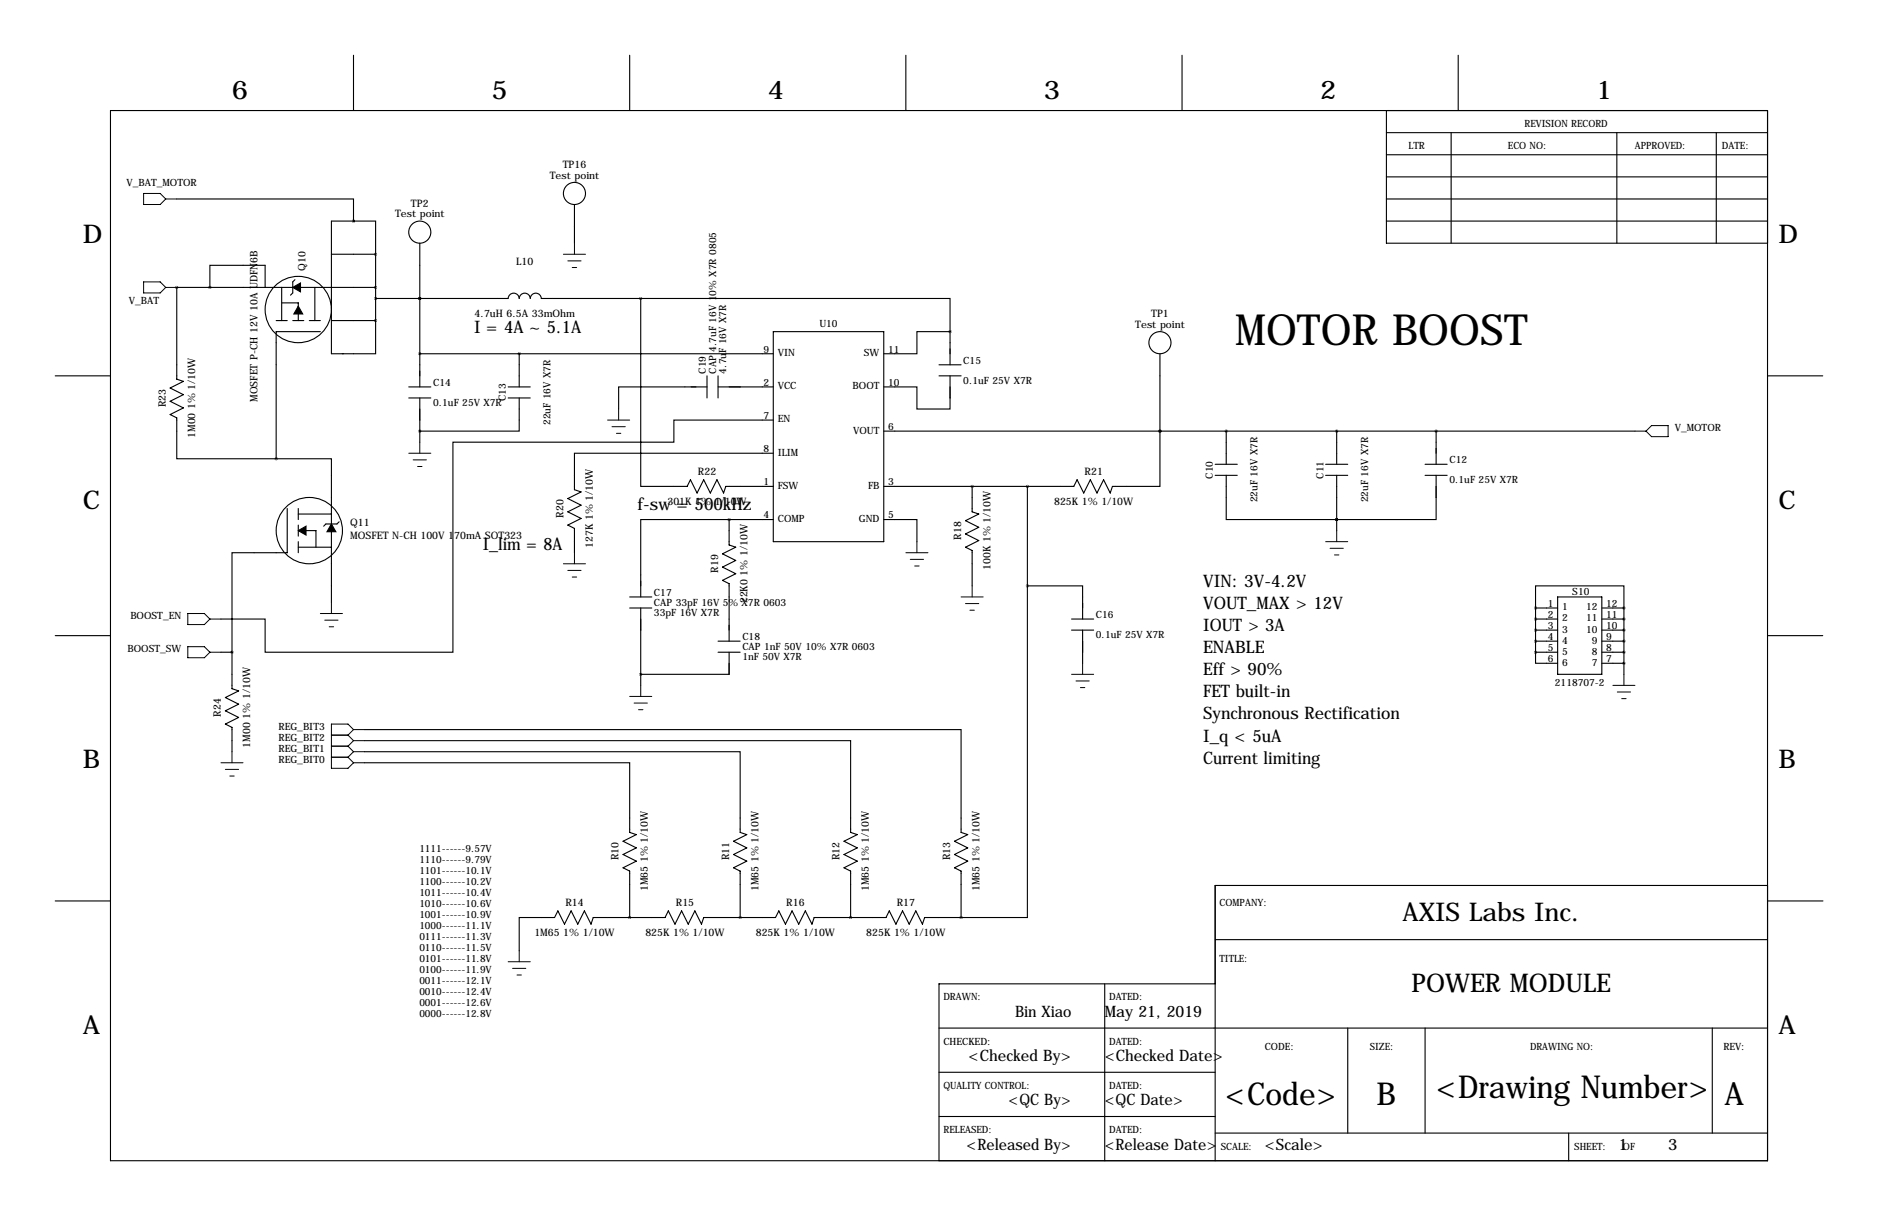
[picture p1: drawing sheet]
<svg xmlns="http://www.w3.org/2000/svg" width="432mm" height="279mm" viewBox="0 0 432 279" stroke-linecap="round" stroke-linejoin="round" font-family="sans-serif">
<g fill="none" stroke="#000" stroke-width=".25">
<path d="M81.3 12.7v12.7M144.8 12.7v12.7M208.3 12.7v12.7M271.8 12.7v12.7M335.3 12.7v12.7M25.4 25.4h381v241.3h-381zM318.8 30.5h87.6M318.8 35.6h87.6M318.8 25.4v30.5h87.6M333.7 30.5v25.4M371.8 30.5v25.4M394.6 30.5v25.4"/>
<path d="M40.6 45.7h40.7v5.1M76.2 58.4h10.2M81.3 50.8h.1M81.3 50.8h-5.1v30.5h10.2v-7.6M81.3 50.8h5.1v7.6M86.4 58.4v15.3M96.5 55.9v33M132.1 47v8.9M318.8 45.7h87.6M318.8 50.8h87.6M318.8 40.6h87.6M40.6 66h.1"/>
<path d="M40.6 66v21.1l1.6 .5-3.1 1.6 3.1 1.5-3.1 1.5 3.1 1.5-3.1 1.5 1.5 .8v9.4h22.9M40.6 66h45.8M48.3 66v-5h12.7v5M63.5 73.7h2.5M64.8 69.6h3.8v4.1M64.8 66v7.7M67.3 73.7h2.5M67.8 64.3l-.5 .5v2.5l-.5 .5M71.1 73.7h2.6M72.4 66v7.7M73.7 76.2h-10.2v29.2M76.2 73.7h10.2"/>
<path d="M86.4 68.6h30.4a1.27 1.27 0 0 1 1.3-1.2 1.27 1.27 0 0 1 1.3 1.2 1.27 1.27 0 0 1 1.2-1.2 1.27 1.27 0 0 1 1.3 1.2 1.27 1.27 0 0 1 1.3-1.2 1.27 1.27 0 0 1 1.3 1.2h22.8M96.5 68.6h.1M147.3 68.6h71.1v7.6M147.3 68.6v43.2h10.7l.7-1.6 1.6 3.1 1.5-3.1 1.5 3.1 1.5-3.1 1.6 3.1 .5-1.5h10.9M177.8 76.2h25.4v48.3h-25.4zM218.4 76.2h-7.6v5.1h-7.6M218.4 76.2v7.6M12.7 86.4h12.7M78.7 81.3h.1M94 88.9h5.1M94 91.4h5.1M96.5 81.3h81.3"/>
<path d="M96.5 91.4v10.2M116.8 88.9h5.1M116.8 91.4h5.1M119.4 91.4v7.7h-22.9M119.4 81.3v7.6M162.6 88.9h-20.4v5.1M162.6 86.4v5M165.1 88.9h12.7M165.1 86.4v5M177.8 96.5h-22.9v5.1h-50.8v48.3h-43.1v-7.7h-10.2M203.2 99.1h172.7M215.9 86.4h5.1"/>
<path d="M215.9 83.8h5.1M218.4 86.4v7.6h-7.6v-5.1h-7.6M266.7 99.1v12.7h-10.9l-.5 1.5-1.6-3.1-1.5 3.1-1.5-3.1-1.5 3.1-1.6-3.1-.7 1.6h-43.7M266.7 99.1h.1M266.7 81.3v17.8M281.9 99.1v7.6M307.3 99.1v7.6M330.2 99.1v7.6M406.4 86.4h12.7M63.5 105.4h12.7v33M66 116.8v10.2h-12.7v22.9M68.6 116.8v2.6"/>
<path d="M68.6 118.1h7.6M78 119.9l-.5 .5h-2.6l-.5 .5M167.6 119.4h-20.3v17.8M167.6 119.4h10.2M167.6 119.4v5.8l1.6 .5-3.1 1.6 3.1 1.5-3.1 1.5 3.1 1.5-3.1 1.5 1.5 .8v13.2M177.8 104.1h-45.7v8.4l1.5 .5-3 1.6 3 1.5-3 1.5 3 1.5-3 1.6 1.5 .7v5.6M203.2 119.4h7.6v5.1M223.5 111.8v5.8l1.5 .5-3 1.5 3 1.6-3 1.5 3 1.5-3 1.5 1.5 .8v8.1M236.2 111.8v22.8M279.4 106.7h5.1M279.4 109.2h5.1M281.9 109.2v10.2h25.4"/>
<path d="M304.8 106.7h5.1M304.8 109.2h5.1M307.3 119.4h.1M307.3 109.2v12.7M327.7 106.7h5M327.7 109.2h5M330.2 109.2v10.2h-22.9M68.6 120.7v2.5M68.6 124.5v2.5M68.6 125.7h7.6M70.4 121.9h2.2v3.8M144.8 137.2h5.1"/>
<path d="M144.8 139.7h5.1M147.3 139.7v17.8M236.2 134.6v76.2h-15.2M236.2 134.6h12.7v7.6M353.1 139.7v-5.1h20.3v5.1M353.1 139.7h5M353.1 139.7v10.2M358.1 137.2h10.2v17.7h-10.2zM368.3 139.7h5.1M373.4 139.7v15.2M12.7 146h12.7M50.8 149.9h2.5"/>
<path d="M53.3 149.9v8.3l1.6 .6-3.1 1.5 3.1 1.5-3.1 1.5 3.1 1.5-3.1 1.6 1.5 .7v5.6M165.1 147.3h5.1M165.1 149.9h5.1M167.6 149.9v5h-20.3M246.4 142.2h5.1M246.4 144.8h5.1M248.9 144.8v7.6M353.1 149.9v2.5h5M353.1 142.2h5M353.1 144.8h5M353.1 147.3h5M353.1 149.9h5"/>
<path d="M368.3 142.2h5.1M368.3 144.8h5.1M368.3 147.3h5.1M368.3 149.9h5.1M368.3 152.4h5.1M406.4 146h12.7M83.8 175.3h61v16l1.5 .5-3 1.5 3 1.5-3 1.5 3 1.6-3 1.5 1.5 .8v10.6M83.8 172.7h86.4v18.6l1.5 .5-3 1.5 3 1.5-3 1.5 3 1.6-3 1.5 1.5 .8v10.6M83.8 170.2h111.8v21.1l1.5 .5-3 1.5 3 1.5-3 1.5 3 1.6-3 1.5 1.5 .8v10.6M83.8 167.6h137.2v23.7l1.5 .5-3 1.5 3 1.5-3 1.5 3 1.6-3 1.5 1.5 .8v10.6M12.7 207h12.7M221 210.8h-8.4l-.5 1.5-1.5-3-1.6 3-1.5-3-1.5 3-1.5-3-.8 1.5h-16.5l-.5 1.5-1.5-3-1.6 3-1.5-3-1.5 3-1.5-3-.8 1.5h-16.5l-.5 1.5-1.5-3-1.6 3-1.5-3-1.5 3-1.5-3-.8 1.5h-16.5l-.5 1.5-1.5-3-1.6 3-1.5-3-1.5 3-1.5-3-.8 1.5h-8.1v7.6"/>
<path d="M279.4 215.9h127M406.4 203.5h-127v63.2M406.5 207h12.7M215.9 236.2h190.5M254 226.1v40.6M279.4 226.1h-63.5v40.6M309.9 236.2v24.1M327.7 236.2v24.1M393.7 236.2v24.1M215.9 246.4h63.5M215.9 256.5h63.5M279.4 260.3h127"/>
<path d="M360.7 260.3v6.4"/>
<circle cx="96.5" cy="53.3" r="2.54"/>
<circle cx="132.1" cy="44.4" r="2.54"/>
<circle cx="68.6" cy="71.1" r="7.6"/>
<circle cx="266.7" cy="78.7" r="2.54"/>
<circle cx="71.1" cy="121.9" r="7.6"/>
</g>
<path d="M67.3 66l1.8-1v2.1zM68.6 70.4l1 1.7h-2zM68.6 121.9l1.8-1v2zM76.2 120.4l1 1.8h-2z" fill="#000" stroke="#000" stroke-width=".25"/>
<g fill="none" stroke="#000" stroke-width=".23">
<path d="M33 44.4h3.8l1.3 1.3-1.3 1.3h-3.8zM38.1 45.7h2.5M129.5 58.4h5.1M130.6 59.9h3M132.1 55.9v2.5M33 64.8h3.8l1.3 1.2-1.3 1.3h-3.8zM38.1 66h2.5M131.6 61.5h1M139.7 96.5h5.1M140.7 98h3.1M141.7 99.6h1M142.2 94v2.5"/>
<path d="M375.9 99.1h2.6M379.7 97.8h3.8v2.5h-3.8l-1.2-1.2zM94 104.1h5.1M95 105.7h3M96 107.2h1M96.5 101.6v2.5M76.2 138.4v2.6M129.5 129.5h5.1M130.6 131.1h3M131.6 132.6h1M132.1 127v2.5M208.3 127h5.1"/>
<path d="M209.3 128.5h3M210.3 130h1M210.8 124.5v2.5M221 137.2h5.1M222 138.7h3M223.5 134.6v2.6M304.8 124.5h5.1M305.8 126h3.1M306.8 127.5h1M307.3 121.9v2.6M43.2 148.6h3.8l1.3 1.3-1.3 1.2h-3.8zM43.2 141h3.8l1.3 1.2-1.3 1.3h-3.8z"/>
<path d="M48.3 149.9h2.5M48.3 142.2h2.5M73.7 141h5M74.7 142.5h3M75.7 144h1M147.3 157.5v2.5M223 140.2h1M246.4 154.9h5.1M247.4 156.5h3M248.4 158h1M248.9 152.4v2.5M370.8 157.5h5.1"/>
<path d="M371.9 159h3M373.4 154.9v2.6M50.8 175.3h5.1M51.8 176.8h3.1M52.8 178.3h1M53.3 172.7v2.6M76.2 174h3.8M76.2 171.4h3.8M76.2 168.9h3.8M80 174l1.3 1.3M80 171.4l1.3 1.3M80 168.9l1.3 1.3"/>
<path d="M81.3 175.3h2.5M81.3 167.6l-1.3-1.2h-3.8v10.1h3.8l1.3-1.2M81.3 172.7h2.5M81.3 172.7l-1.3 1.3M81.3 170.2h2.5M81.3 170.2l-1.3 1.2M81.3 167.6h2.5M81.3 167.6l-1.3 1.3M144.8 160h5.1M145.8 161.5h3M146.8 163.1h1M372.9 160.5h1"/>
<path d="M119.4 218.4v2.6M116.8 221h5.1M117.9 222.5h3M118.9 224h1"/>
</g>
<path d="M281.9 99.1a.05 .05 0 0 0 .1 0 .05 .05 0 0 0-.1 0zM307.3 99.1a.05 .05 0 0 0 .1 0 .05 .05 0 0 0-.1 0zM307.3 119.4a.05 .05 0 0 0 .1 0 .05 .05 0 0 0-.1 0zM307.3 119.4a.05 .05 0 0 0 .1 0 .05 .05 0 0 0-.1 0zM218.4 76.2a.05 .05 0 0 0 .1 0 .05 .05 0 0 0-.1 0zM167.6 119.4a.05 .05 0 0 0 .1 0 .05 .05 0 0 0-.1 0zM353 142.2a.05 .05 0 0 0 .1 0 .05 .05 0 0 0-.1 0zM353 144.8a.05 .05 0 0 0 .1 0 .05 .05 0 0 0-.1 0zM353 147.3a.05 .05 0 0 0 .1 0 .05 .05 0 0 0-.1 0zM353 149.9a.05 .05 0 0 0 .1 0 .05 .05 0 0 0-.1 0zM353 139.7a.05 .05 0 0 0 .1 0 .05 .05 0 0 0-.1 0zM53.3 149.9a.05 .05 0 0 0 .1 0 .05 .05 0 0 0-.1 0zM40.6 66a.05 .05 0 0 0 .1 0 .05 .05 0 0 0-.1 0zM48.2 66a.05 .05 0 0 0 .1 0 .05 .05 0 0 0-.1 0zM86.3 58.4a.05 .05 0 0 0 .1 0 .05 .05 0 0 0-.1 0zM86.3 66a.05 .05 0 0 0 .1 0 .05 .05 0 0 0-.1 0zM86.3 73.7a.05 .05 0 0 0 .1 0 .05 .05 0 0 0-.1 0zM86.3 68.6a.05 .05 0 0 0 .1 0 .05 .05 0 0 0-.1 0z" fill="#000" stroke="#000" stroke-width=".63"/>
<text font-size="9.9" x="284" y="79.2">MOTOR BOOST</text>
<g font-size="7.3">
<text x="281.7" y="254">&lt;Code&gt;</text>
<text x="316.5" y="254">B</text>
<text x="330.2" y="252.2">&lt;Drawing Number&gt;</text>
<text x="396.5" y="254">A</text>
</g>
<g font-size="5.9">
<text x="53.3" y="22.9">6</text>
<text x="113" y="22.9">5</text>
<text x="176.5" y="22.9">4</text>
<text x="240" y="22.9">3</text>
<text x="303.5" y="22.9">2</text>
<text x="367" y="22.9">1</text>
<text x="19" y="55.9">D</text>
<text x="408.9" y="55.9">D</text>
<text x="19" y="116.8">C</text>
<text x="408.9" y="116.8">C</text>
<text x="19" y="176.5">B</text>
<text x="408.9" y="176.5">B</text>
<text x="322.5" y="211.6">AXIS Labs Inc.</text>
<text x="324.6" y="227.9">POWER MODULE</text>
<text x="19" y="237.5">A</text>
<text x="408.9" y="237.5">A</text>
</g>
<g font-size="4">
<text x="109" y="76.4">I = 4A ~ 5.1A</text>
<text x="146.6" y="117.3">f-sw = 500kHz</text>
<text x="111" y="126.4">I_lim = 8A</text>
<text x="276.7" y="134.8">VIN: 3V-4.2V</text>
<text x="276.7" y="139.9">VOUT_MAX &gt; 12V</text>
<text x="276.7" y="145">IOUT &gt; 3A</text>
<text x="276.7" y="150.1">ENABLE</text>
<text x="276.7" y="155.1">Eff &gt; 90%</text>
<text x="276.7" y="160.2">FET built-in</text>
<text x="276.7" y="165.3">Synchronous Rectification</text>
<text x="276.7" y="170.4">I_q &lt; 5uA</text>
<text x="276.7" y="175.5">Current limiting</text>
</g>
<g font-size="3.6">
<text x="233.4" y="233.7">Bin Xiao</text>
<text x="254" y="233.7">May 21, 2019</text>
<text x="222.7" y="243.8">&lt;Checked By&gt;</text>
<text x="254" y="243.8">&lt;Checked Date&gt;</text>
<text x="231.9" y="254">&lt;QC By&gt;</text>
<text x="254" y="254">&lt;QC Date&gt;</text>
<text x="222.2" y="264.2">&lt;Released By&gt;</text>
<text x="254" y="264.2">&lt;Release Date&gt;</text>
<text x="290.8" y="264.2">&lt;Scale&gt;</text>
<text x="372.1" y="264.2">1</text>
<text x="383.5" y="264.2">3</text>
</g>
<g font-size="2.4">
<text x="126.4" y="41">Test point</text>
<text x="129.4" y="38.6">TP16</text>
<text x="94.5" y="47.5">TP2</text>
<text x="90.8" y="49.9">Test point</text>
<text x="70.2" y="62.2" transform="rotate(-90 70.2 62.2)">Q10</text>
<text x="118.7" y="61">L10</text>
<text x="109.1" y="72.8">4.7uH 6.5A 33mOhm</text>
<text x="261" y="75.3">Test point</text>
<text x="264.7" y="72.9">TP1</text>
<text x="38.1" y="93.5" transform="rotate(-90 38.1 93.5)">R23</text>
<text x="59.2" y="92.4" transform="rotate(-90 59.2 92.4)">MOSFET P-CH 12V 10A UDFN6B</text>
<text x="44.8" y="100.7" transform="rotate(-90 44.8 100.7)">1M00 1% 1/10W</text>
<text x="160.5" y="109.2">R22</text>
<text x="249.4" y="109.2">R21</text>
<text x="129.5" y="118.9" transform="rotate(-90 129.5 118.9)">R20</text>
<text x="153.5" y="116">301K 1% 1/10W</text>
<text x="242.4" y="116">825K 1% 1/10W</text>
<text x="80.5" y="120.9">Q11</text>
<text x="80.5" y="123.8">MOSFET N-CH 100V 170mA SOT323</text>
<text x="136.3" y="125.9" transform="rotate(-90 136.3 125.9)">127K 1% 1/10W</text>
<text x="221" y="124" transform="rotate(-90 221 124)">R18</text>
<text x="165.1" y="131.6" transform="rotate(-90 165.1 131.6)">R19</text>
<text x="227.7" y="131" transform="rotate(-90 227.7 131)">100K 1% 1/10W</text>
<text x="171.8" y="138.6" transform="rotate(-90 171.8 138.6)">22K0 1% 1/10W</text>
<text x="50.8" y="164.6" transform="rotate(-90 50.8 164.6)">R24</text>
<text x="57.5" y="171.8" transform="rotate(-90 57.5 171.8)">1M00 1% 1/10W</text>
<text x="142.2" y="197.7" transform="rotate(-90 142.2 197.7)">R10</text>
<text x="167.6" y="197.7" transform="rotate(-90 167.6 197.7)">R11</text>
<text x="193" y="197.7" transform="rotate(-90 193 197.7)">R12</text>
<text x="218.4" y="197.7" transform="rotate(-90 218.4 197.7)">R13</text>
<text x="130" y="208.3">R14</text>
<text x="149" y="204.8" transform="rotate(-90 149 204.8)">1M65 1% 1/10W</text>
<text x="155.4" y="208.3">R15</text>
<text x="174.4" y="204.8" transform="rotate(-90 174.4 204.8)">1M65 1% 1/10W</text>
<text x="180.8" y="208.3">R16</text>
<text x="199.8" y="204.8" transform="rotate(-90 199.8 204.8)">1M65 1% 1/10W</text>
<text x="206.2" y="208.3">R17</text>
<text x="225.2" y="204.8" transform="rotate(-90 225.2 204.8)">1M65 1% 1/10W</text>
<text x="122.9" y="215">1M65 1% 1/10W</text>
<text x="148.4" y="215">825K 1% 1/10W</text>
<text x="173.8" y="215">825K 1% 1/10W</text>
<text x="199.2" y="215">825K 1% 1/10W</text>
</g>
<g font-size="2.3">
<text x="350.5" y="29.2">REVISION RECORD</text>
<text x="323.8" y="34.3">LTR</text>
<text x="346.7" y="34.3">ECO NO:</text>
<text x="375.9" y="34.3">APPROVED:</text>
<text x="395.9" y="34.3">DATE:</text>
<text x="29.1" y="42.7">V_BAT_MOTOR</text>
<text x="29.6" y="69.8">V_BAT</text>
<text x="188.4" y="75.2">U10</text>
<text x="175.5" y="81">9</text>
<text x="178.8" y="81.8">VIN</text>
<text x="198.6" y="81.8">SW</text>
<text x="204.2" y="81">11</text>
<text x="221.5" y="83.6">C15</text>
<text x="99.6" y="88.6">C14</text>
<text x="162.3" y="85.9" transform="rotate(-90 162.3 85.9)">C19</text>
<text x="164.6" y="85.9" transform="rotate(-90 164.6 85.9)">CAP 4.7uF 16V 10% X7R 0805</text>
<text x="167" y="85.9" transform="rotate(-90 167 85.9)">4.7uF 16V X7R</text>
<text x="175.5" y="88.6">2</text>
<text x="178.8" y="89.5">VCC</text>
<text x="196" y="89.5">BOOT</text>
<text x="204.2" y="88.6">10</text>
<text x="221.5" y="88.2">0.1uF 25V X7R</text>
<text x="99.6" y="93.3">0.1uF 25V X7R</text>
<text x="116.3" y="92.2" transform="rotate(-90 116.3 92.2)">C13</text>
<text x="126.6" y="97.7" transform="rotate(-90 126.6 97.7)">22uF 16V X7R</text>
<text x="175.5" y="96.3">7</text>
<text x="178.8" y="97.1">EN</text>
<text x="196.1" y="99.6">VOUT</text>
<text x="204.2" y="98.8">6</text>
<text x="385.1" y="99.1">V_MOTOR</text>
<text x="175.5" y="103.9">8</text>
<text x="178.8" y="104.7">ILIM</text>
<text x="333.2" y="106.4">C12</text>
<text x="175.5" y="111.5">1</text>
<text x="178.8" y="112.3">FSW</text>
<text x="199.6" y="112.3">FB</text>
<text x="204.2" y="111.5">3</text>
<text x="278.9" y="110" transform="rotate(-90 278.9 110)">C10</text>
<text x="304.3" y="110" transform="rotate(-90 304.3 110)">C11</text>
<text x="333.2" y="111.1">0.1uF 25V X7R</text>
<text x="175.5" y="119.1">4</text>
<text x="178.8" y="119.9">COMP</text>
<text x="197.5" y="119.9">GND</text>
<text x="204.2" y="119.1">5</text>
<text x="289.1" y="115.4" transform="rotate(-90 289.1 115.4)">22uF 16V X7R</text>
<text x="314.5" y="115.4" transform="rotate(-90 314.5 115.4)">22uF 16V X7R</text>
<text x="150.4" y="136.9">C17</text>
<text x="361.5" y="136.7">S10</text>
<text x="30" y="142.2">BOOST_EN</text>
<text x="150.4" y="139.2">CAP 33pF 16V 5% X7R 0603</text>
<text x="150.4" y="141.6">33pF 16V X7R</text>
<text x="252" y="142">C16</text>
<text x="355.9" y="139.4">1</text>
<text x="355.9" y="142">2</text>
<text x="359.2" y="140.3">1</text>
<text x="359.2" y="142.8">2</text>
<text x="364.7" y="142.8">11</text>
<text x="364.7" y="140.3">12</text>
<text x="369.3" y="142">11</text>
<text x="369.3" y="139.4">12</text>
<text x="29.3" y="149.9">BOOST_SW</text>
<text x="170.7" y="147.1">C18</text>
<text x="170.7" y="149.4">CAP 1nF 50V 10% X7R 0603</text>
<text x="252" y="146.6">0.1uF 25V X7R</text>
<text x="355.9" y="144.5">3</text>
<text x="355.9" y="147.1">4</text>
<text x="355.9" y="149.6">5</text>
<text x="359.2" y="145.3">3</text>
<text x="359.2" y="147.9">4</text>
<text x="364.7" y="145.3">10</text>
<text x="366" y="147.9">9</text>
<text x="369.3" y="149.6">8</text>
<text x="369.3" y="147.1">9</text>
<text x="369.3" y="144.5">10</text>
<text x="170.7" y="151.7">1nF 50V X7R</text>
<text x="355.9" y="152.1">6</text>
<text x="359.2" y="150.4">5</text>
<text x="359.2" y="153">6</text>
<text x="366" y="153">7</text>
<text x="366" y="150.4">8</text>
<text x="369.3" y="152.1">7</text>
<text x="357.5" y="157.6">2118707-2</text>
<text x="64" y="167.6">REG_BIT3</text>
<text x="64" y="172.7">REG_BIT1</text>
<text x="64" y="170.2">REG_BIT2</text>
<text x="64" y="175.3">REG_BIT0</text>
<text x="96.4" y="195.7">1111------9.57V</text>
<text x="96.4" y="198.2">1110------9.79V</text>
<text x="96.4" y="200.8">1101------10.1V</text>
<text x="96.4" y="203.3">1100------10.2V</text>
<text x="96.4" y="205.8">1011------10.4V</text>
<text x="96.4" y="208.4">1010------10.6V</text>
<text x="280.4" y="208.3">COMPANY:</text>
<text x="96.4" y="210.9">1001------10.9V</text>
<text x="96.4" y="213.5">1000------11.1V</text>
<text x="96.4" y="216">0111------11.3V</text>
<text x="96.4" y="218.5">0110------11.5V</text>
<text x="96.4" y="221.1">0101------11.8V</text>
<text x="280.4" y="221">TITLE:</text>
<text x="96.4" y="223.6">0100------11.9V</text>
<text x="96.4" y="226.2">0011------12.1V</text>
<text x="96.4" y="228.7">0010------12.4V</text>
<text x="96.4" y="231.2">0001------12.6V</text>
<text x="96.4" y="233.8">0000------12.8V</text>
<text x="216.9" y="229.9">DRAWN:</text>
<text x="255" y="229.9">DATED:</text>
<text x="216.9" y="240">CHECKED:</text>
<text x="255" y="240">DATED:</text>
<text x="290.8" y="241.3">CODE:</text>
<text x="315" y="241.3">SIZE:</text>
<text x="351.8" y="241.3">DRAWING NO:</text>
<text x="396.2" y="241.3">REV:</text>
<text x="216.9" y="250.2">QUALITY CONTROL:</text>
<text x="255" y="250.2">DATED:</text>
<text x="216.9" y="260.3">RELEASED:</text>
<text x="255" y="260.3">DATED:</text>
<text x="280.7" y="264.2">SCALE:</text>
<text x="361.9" y="264.2">SHEET:</text>
<text x="373.2" y="264.2">OF</text>
</g>
</svg>
